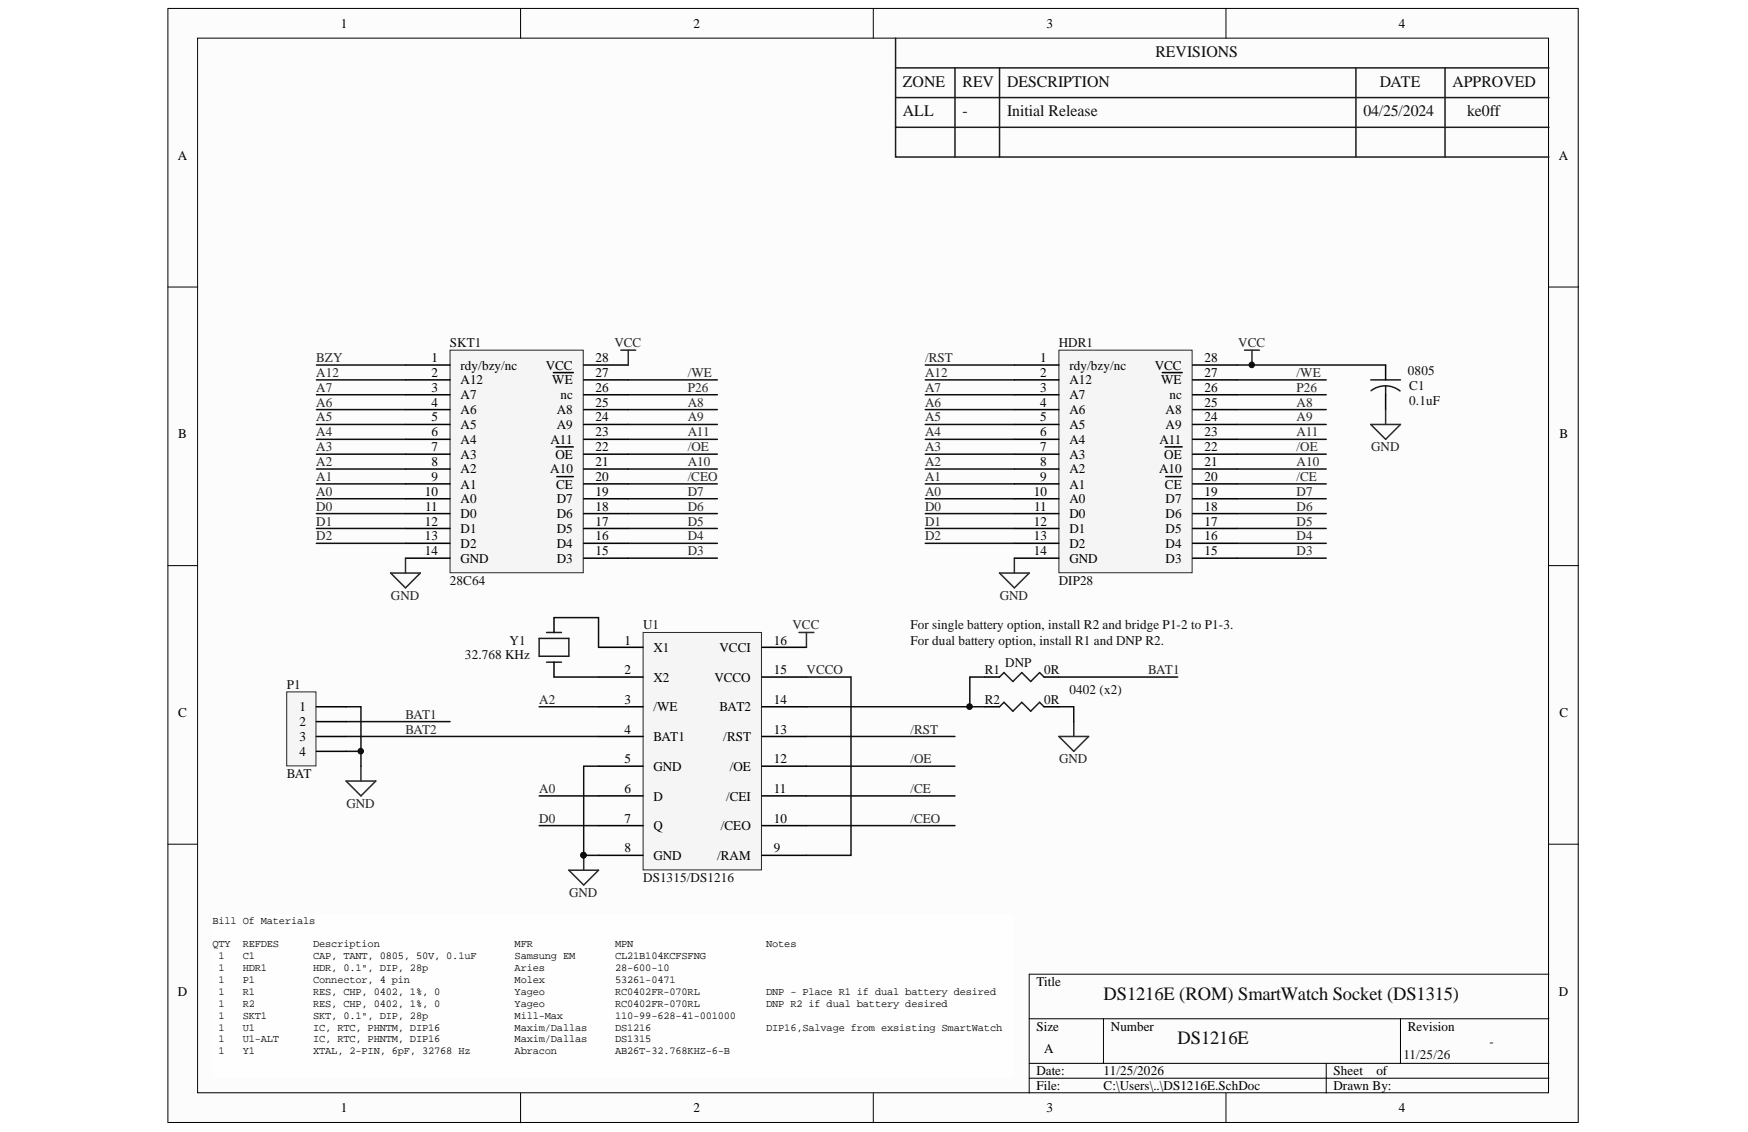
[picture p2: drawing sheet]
<svg xmlns="http://www.w3.org/2000/svg" width="431mm" height="279mm" viewBox="0 0 431 279" stroke-linecap="round" stroke-linejoin="round" font-family="sans-serif">
<g fill="#fcfcfc" stroke="#000" stroke-width=".25">
<path d="M41.4 2.1h348.1v275h-348.1z"/>
<path d="M48.8 9.4h333.4v260.3h-333.4z"/>
</g>
<g fill="none" stroke="#000" stroke-width=".25">
<path d="M128.5 2.1v7.3M215.5 2.1v7.3M302.6 2.1v7.3M41.4 70.8h7.4M382.3 70.8h7.4M41.4 139.6h7.4M382.3 139.6h7.4M41.4 208.4h7.4M382.3 208.4h7.4M254 251.5h128.3M272.4 251.5v11M345.7 251.5v11"/>
<path d="M382.3 240.5h-128.3v29.3M128.5 269.8v7.3M215.5 269.8v7.3M254 262.5h128.3M254 266.1h128.3M302.6 269.8v7.3M327.3 262.5v7.3"/>
</g>
<path d="M307.2 86.4h3.6M309 86.4v3.7M338.3 104.8h7.4l-3.7 3.6zM342 101.1v3.7M250.4 137.8v3.6M246.7 141.4h7.3l-3.6 3.7z" fill="none" stroke="#262626" stroke-width=".37"/>
<circle cx="309" cy="90.1" r=".69" fill="#0e0e0e" stroke="#0e0e0e" stroke-width=".25"/>
<path d="M338.3 93.8h7.4M342 95.2l1.9 .4 1.7 .9M342 95.2l-1.9 .3-1.7 .9M342 95.2v2.2" fill="none" stroke="#1c1c1c" stroke-width=".37"/>
<path d="M342 90.1v3.7M342 97.4v3.7" fill="none" stroke="#000" stroke-width=".37"/>
<path d="M158.7 156.1h29.2v58.6h-29.2z" fill="#f5f5f5" stroke="#262626" stroke-width=".25"/>
<g fill="none" stroke="#000" stroke-width=".37">
<path d="M147.7 159.8h11M188.1 159.8h11M147.7 167.1h11M147.7 174.4h11M188.1 167.1h11M188.1 174.4h11M147.7 196.4h11M147.7 189.1h11M147.7 181.8h11M188.1 196.4h11M188.1 189.1h11M188.1 181.8h11"/>
<path d="M147.7 203.8h11M147.7 211.1h11M188.1 203.8h11M188.1 211.1h11"/>
</g>
<path d="M261.4 86.4h32.8v55h-32.8z" fill="#f5f5f5" stroke="#262626" stroke-width=".25"/>
<g fill="none" stroke="#000" stroke-width=".37">
<path d="M250.4 90.1h11M250.4 93.8h11M250.4 97.4h11M286.9 92h4.9M294.4 90.1h10.9M294.4 93.8h10.9M294.4 97.4h10.9M250.4 101.1h11M250.4 104.8h11M250.4 108.4h11M250.4 112.1h11M250.4 115.8h11"/>
<path d="M250.4 119.4h11M287.6 110.3h4.2M287.7 117.6h4.1M294.4 101.1h10.9M294.4 104.8h10.9M294.4 108.4h10.9M294.4 112.1h10.9M294.4 115.8h10.9M294.4 119.4h10.9M250.4 123.1h11M250.4 126.8h11M250.4 130.4h11"/>
<path d="M250.4 134.1h11M250.4 137.8h11M294.4 123.1h10.9M294.4 126.8h10.9M294.4 130.4h10.9M294.4 134.1h10.9M294.4 137.8h10.9"/>
</g>
<path d="M111.1 86.4h32.9v55h-32.9z" fill="#f5f5f5" stroke="#262626" stroke-width=".25"/>
<g fill="none" stroke="#000" stroke-width=".37">
<path d="M100.1 90.1h11M100.1 93.8h11M100.1 97.4h11M136.6 92h4.9M144.1 90.1h11M144.1 93.8h11M144.1 97.4h11M100.1 101.1h11M100.1 104.8h11M100.1 108.4h11M100.1 112.1h11M100.1 115.8h11"/>
<path d="M100.1 119.4h11M137.3 110.3h4.2M137.4 117.6h4.1M144.1 101.1h11M144.1 104.8h11M144.1 108.4h11M144.1 112.1h11M144.1 115.8h11M144.1 119.4h11M100.1 123.1h11M100.1 126.8h11M100.1 130.4h11"/>
<path d="M100.1 134.1h11M100.1 137.8h11M144.1 123.1h11M144.1 126.8h11M144.1 130.4h11M144.1 134.1h11M144.1 137.8h11M136.7 152.4v3.7M136.7 163.4v3.7M243 167.1h3.7M243 174.4h3.7M257.7 167.1h3.7"/>
<path d="M257.7 174.4h3.7"/>
</g>
<path d="M153.2 86.4h3.7M155.1 86.4v3.7M100.1 137.8v3.6M96.4 141.4h7.4l-3.7 3.7zM197.2 156.1h3.7M199.1 156.1v3.7M265 178.1v3.7M85.4 192.8h7.4l-3.7 3.6zM89.1 189.1v3.7M261.4 181.8h7.3l-3.7 3.6zM140.4 214.8h7.3l-3.6 3.6zM144.1 211.1v3.7" fill="none" stroke="#262626" stroke-width=".37"/>
<g fill="#0e0e0e" stroke="#0e0e0e" stroke-width=".25">
<circle cx="144" cy="211.1" r=".69"/>
<circle cx="239.3" cy="174.4" r=".7"/>
<circle cx="89" cy="185.4" r=".69"/>
</g>
<g fill="none" stroke="#0e0e0e" stroke-width=".37">
<path d="M78.1 90.1h22M78.1 93.8h22M78.1 97.4h22M155.1 93.8h22M155.1 97.4h22M228.4 90.1h22M228.4 93.8h22M228.4 97.4h22M305.3 93.8h22M305.3 97.4h22M78.1 101.1h22M78.1 104.8h22"/>
<path d="M78.1 108.4h22M78.1 112.1h22M78.1 115.8h22M78.1 119.4h22M155.1 101.1h22M155.1 104.8h22M155.1 108.4h22M155.1 112.1h22M155.1 115.8h22M155.1 119.4h22M228.4 101.1h22M228.4 104.8h22"/>
<path d="M228.4 108.4h22M228.4 112.1h22M228.4 115.8h22M228.4 119.4h22M305.3 101.1h22M305.3 104.8h22M305.3 108.4h22M305.3 112.1h22M305.3 115.8h22M305.3 119.4h22M78.1 123.1h22M78.1 126.8h22"/>
<path d="M78.1 130.4h22M78.1 134.1h22M155.1 123.1h22M155.1 126.8h22M155.1 130.4h22M155.1 134.1h22M155.1 137.8h22M228.4 123.1h22M228.4 126.8h22M228.4 130.4h22M228.4 134.1h22M305.3 123.1h22"/>
<path d="M305.3 126.8h22M305.3 130.4h22M305.3 134.1h22M305.3 137.8h22M136.7 152.4h11v7.4M85.4 174.4h3.7v14.7M85.4 178.1h25.7M133.1 174.4h14.6M136.7 167.1h11M199.1 167.1h10.9v44h-10.9M199.1 174.4h43.9M243 167.1h-3.6v7.3"/>
<path d="M261.4 174.4h3.6v3.7M261.4 167.1h29.3M85.4 181.8h62.3M85.4 185.4h3.7M133.1 196.4h14.6M147.7 189.1h-3.6v22h3.6M199.1 196.4h36.6M199.1 189.1h36.6M199.1 181.8h36.6M133.1 203.8h14.6M199.1 203.8h36.6"/>
</g>
<path d="M133.1 157.6h7.3v4.4h-7.3zM134.9 156.1h3.7M134.9 163.4h3.7M246.7 167.1l1.1-1.1 2.2 2.2 2.2-2.2 2.2 2.2 2.2-2.2 1.1 1.1M246.7 174.4l1.1-1.1 2.2 2.2 2.2-2.2 2.2 2.2 2.2-2.2 1.1 1.1" fill="none" stroke="#1c1c1c" stroke-width=".37"/>
<path d="M70.8 170.8h7.2v18.2h-7.2z" fill="#f5f5f5" stroke="#262626" stroke-width=".25"/>
<path d="M78.1 174.4h7.3M78.1 178.1h7.3M78.1 181.8h7.3M78.1 185.4h7.3" fill="none" stroke="#000" stroke-width=".37"/>
<path d="M52.4 225.8h197.9v40.3h-197.9z" fill="#fefefe" stroke="#fefefe" stroke-width=".25"/>
<path d="M305.3 90.1h36.7" fill="none" stroke="#0e0e0e" stroke-width=".37"/>
<path d="M221 9.4v22h161.3M221 16.8h161.3M235.7 16.8v22M246.7 16.8v22M334.7 16.8v22M356.7 16.8v22M221 31.4v7.4h161.3M221 24.1h161.3" fill="none" stroke="#1c1c1c" stroke-width=".37"/>
<g font-size="4.7" fill="#0e0e0e">
<text x="272.4" y="246.7">DS1216E (ROM) SmartWatch Socket (DS1315)</text>
<text x="290.7" y="257.7">DS1216E</text>
</g>
<g font-size="4" fill="#0e0e0e">
<text x="285.2" y="14.1">REVISIONS</text>
<text x="222.8" y="21.4">ZONE</text>
<text x="237.6" y="21.4">REV</text>
<text x="248.6" y="21.4">DESCRIPTION</text>
<text x="340.6" y="21.4">DATE</text>
<text x="358.5" y="21.4">APPROVED</text>
<text x="222.8" y="28.7">ALL</text>
<text x="237.6" y="28.7">-</text>
<text x="248.6" y="28.7">Initial Release</text>
<text x="336.5" y="28.7">04/25/2024</text>
<text x="362.1" y="28.7">ke0ff</text>
</g>
<g font-size="3.3">
<text x="84.1" y="6.9">1</text>
<text x="171.2" y="6.9">2</text>
<text x="258.3" y="6.9">3</text>
<text x="345.3" y="6.9">4</text>
<text x="43.9" y="39.4">A</text>
<text x="384.8" y="39.4">A</text>
<text x="106.5" y="89.4">1</text>
<text x="147" y="89.4">28</text>
<text x="256.8" y="89.4">1</text>
<text x="297.3" y="89.4">28</text>
<text x="106.5" y="93">2</text>
<text x="113.7" y="91.2">rdy/bzy/nc</text>
<text x="113.7" y="94.9">A12</text>
<text x="134.7" y="91.2">VCC</text>
<text x="136.3" y="94.9">WE</text>
<text x="147" y="93">27</text>
<text x="256.8" y="93">2</text>
<text x="263.9" y="91.2">rdy/bzy/nc</text>
<text x="263.9" y="94.9">A12</text>
<text x="285" y="91.2">VCC</text>
<text x="286.6" y="94.9">WE</text>
<text x="297.3" y="93">27</text>
<text x="106.5" y="96.7">3</text>
<text x="106.5" y="100.4">4</text>
<text x="113.7" y="98.5">A7</text>
<text x="138.4" y="98.5">nc</text>
<text x="147" y="100.4">25</text>
<text x="147" y="96.7">26</text>
<text x="256.8" y="96.7">3</text>
<text x="256.8" y="100.4">4</text>
<text x="263.9" y="98.5">A7</text>
<text x="288.6" y="98.5">nc</text>
<text x="297.3" y="100.4">25</text>
<text x="297.3" y="96.7">26</text>
<text x="106.5" y="104">5</text>
<text x="106.5" y="107.7">6</text>
<text x="113.7" y="102.2">A6</text>
<text x="113.7" y="105.9">A5</text>
<text x="137.4" y="105.9">A9</text>
<text x="137.4" y="102.2">A8</text>
<text x="147" y="107.7">23</text>
<text x="147" y="104">24</text>
<text x="256.8" y="104">5</text>
<text x="256.8" y="107.7">6</text>
<text x="263.9" y="102.2">A6</text>
<text x="263.9" y="105.9">A5</text>
<text x="287.7" y="105.9">A9</text>
<text x="287.7" y="102.2">A8</text>
<text x="297.3" y="107.7">23</text>
<text x="297.3" y="104">24</text>
<text x="44" y="108.2">B</text>
<text x="106.5" y="111.4">7</text>
<text x="113.7" y="109.6">A4</text>
<text x="113.7" y="113.2">A3</text>
<text x="135.9" y="109.6">A11</text>
<text x="137.1" y="113.2">OE</text>
<text x="147" y="111.4">22</text>
<text x="256.8" y="111.4">7</text>
<text x="263.9" y="109.6">A4</text>
<text x="263.9" y="113.2">A3</text>
<text x="286.2" y="109.6">A11</text>
<text x="287.4" y="113.2">OE</text>
<text x="297.3" y="111.4">22</text>
<text x="384.9" y="108.2">B</text>
<text x="106.5" y="115.1">8</text>
<text x="106.5" y="118.7">9</text>
<text x="113.7" y="116.9">A2</text>
<text x="135.8" y="116.9">A10</text>
<text x="147" y="118.7">20</text>
<text x="147" y="115.1">21</text>
<text x="256.8" y="115.1">8</text>
<text x="256.8" y="118.7">9</text>
<text x="263.9" y="116.9">A2</text>
<text x="286.1" y="116.9">A10</text>
<text x="297.3" y="118.7">20</text>
<text x="297.3" y="115.1">21</text>
<text x="104.9" y="122.4">10</text>
<text x="113.7" y="120.6">A1</text>
<text x="113.7" y="124.2">A0</text>
<text x="137.3" y="120.6">CE</text>
<text x="137.4" y="124.2">D7</text>
<text x="147" y="122.4">19</text>
<text x="255.1" y="122.4">10</text>
<text x="263.9" y="120.6">A1</text>
<text x="263.9" y="124.2">A0</text>
<text x="287.5" y="120.6">CE</text>
<text x="287.7" y="124.2">D7</text>
<text x="297.3" y="122.4">19</text>
<text x="104.9" y="129.7">12</text>
<text x="105" y="126.1">11</text>
<text x="113.7" y="127.9">D0</text>
<text x="113.7" y="131.6">D1</text>
<text x="137.4" y="131.6">D5</text>
<text x="137.4" y="127.9">D6</text>
<text x="147" y="129.7">17</text>
<text x="147" y="126.1">18</text>
<text x="255.1" y="129.7">12</text>
<text x="255.2" y="126.1">11</text>
<text x="263.9" y="127.9">D0</text>
<text x="263.9" y="131.6">D1</text>
<text x="287.7" y="131.6">D5</text>
<text x="287.7" y="127.9">D6</text>
<text x="297.3" y="129.7">17</text>
<text x="297.3" y="126.1">18</text>
<text x="104.9" y="133.4">13</text>
<text x="104.9" y="137.1">14</text>
<text x="113.7" y="135.2">D2</text>
<text x="137.4" y="135.2">D4</text>
<text x="147" y="137.1">15</text>
<text x="147" y="133.4">16</text>
<text x="255.1" y="133.4">13</text>
<text x="255.1" y="137.1">14</text>
<text x="263.9" y="135.2">D2</text>
<text x="287.7" y="135.2">D4</text>
<text x="297.3" y="137.1">15</text>
<text x="297.3" y="133.4">16</text>
<text x="113.7" y="138.9">GND</text>
<text x="137.4" y="138.9">D3</text>
<text x="263.9" y="138.9">GND</text>
<text x="287.7" y="138.9">D3</text>
<text x="154.2" y="159.1">1</text>
<text x="161.3" y="160.9">X1</text>
<text x="177.6" y="160.9">VCCI</text>
<text x="191" y="159.1">16</text>
<text x="154.2" y="166.4">2</text>
<text x="191" y="166.4">15</text>
<text x="154.2" y="173.7">3</text>
<text x="161.3" y="168.2">X2</text>
<text x="176.3" y="168.2">VCCO</text>
<text x="191" y="173.7">14</text>
<text x="44" y="176.9">C</text>
<text x="73.9" y="175.6">1</text>
<text x="73.9" y="179.2">2</text>
<text x="161.3" y="175.6">/WE</text>
<text x="177.6" y="175.6">BAT2</text>
<text x="384.9" y="176.9">C</text>
<text x="73.9" y="182.9">3</text>
<text x="154.2" y="181.1">4</text>
<text x="161.3" y="182.9">BAT1</text>
<text x="178.5" y="182.9">/RST</text>
<text x="191" y="181.1">13</text>
<text x="73.9" y="186.6">4</text>
<text x="154.2" y="188.4">5</text>
<text x="161.3" y="190.2">GND</text>
<text x="180.1" y="190.2">/OE</text>
<text x="191" y="188.4">12</text>
<text x="154.2" y="195.7">6</text>
<text x="161.3" y="197.6">D</text>
<text x="179.2" y="197.6">/CEI</text>
<text x="191" y="195.7">11</text>
<text x="154.2" y="203.1">7</text>
<text x="191" y="203.1">10</text>
<text x="161.3" y="204.9">Q</text>
<text x="177.9" y="204.9">/CEO</text>
<text x="154.2" y="210.4">8</text>
<text x="161.3" y="212.2">GND</text>
<text x="177" y="212.2">/RAM</text>
<text x="191" y="210.4">9</text>
<text x="43.9" y="245.7">D</text>
<text x="255.8" y="243.4">Title</text>
<text x="384.8" y="245.7">D</text>
<text x="255.8" y="254.4">Size</text>
<text x="274.2" y="254.4">Number</text>
<text x="347.5" y="254.4">Revision</text>
<text x="257.7" y="259.9">A</text>
<text x="255.8" y="265.4">Date:</text>
<text x="255.8" y="269.1">File:</text>
<text x="272.4" y="265.4">11/25/2026</text>
<text x="272.4" y="269.1">C:\Users\..\DS1216E.SchDoc</text>
<text x="329.1" y="265.4">Sheet</text>
<text x="329.1" y="269.1">Drawn By:</text>
<text x="339.7" y="265.4">of</text>
<text x="84.1" y="274.6">1</text>
<text x="171.2" y="274.6">2</text>
<text x="258.3" y="274.6">3</text>
<text x="345.3" y="274.6">4</text>
</g>
<g font-size="3.3" fill="#262626">
<text x="78.1" y="89.4">BZY</text>
<text x="151.6" y="85.7">VCC</text>
<text x="228.3" y="89.4">/RST</text>
<text x="305.6" y="85.7">VCC</text>
<text x="78.1" y="93">A12</text>
<text x="169.7" y="93">/WE</text>
<text x="228.3" y="93">A12</text>
<text x="320" y="93">/WE</text>
<text x="78.1" y="96.7">A7</text>
<text x="78.1" y="100.4">A6</text>
<text x="169.7" y="96.7">P26</text>
<text x="169.7" y="100.4">A8</text>
<text x="228.3" y="96.7">A7</text>
<text x="228.3" y="100.4">A6</text>
<text x="320" y="96.7">P26</text>
<text x="320" y="100.4">A8</text>
<text x="78.1" y="104">A5</text>
<text x="78.1" y="107.7">A4</text>
<text x="169.7" y="104">A9</text>
<text x="169.7" y="107.7">A11</text>
<text x="228.3" y="104">A5</text>
<text x="228.3" y="107.7">A4</text>
<text x="320" y="104">A9</text>
<text x="320" y="107.7">A11</text>
<text x="78.1" y="111.4">A3</text>
<text x="169.7" y="111.4">/OE</text>
<text x="228.3" y="111.4">A3</text>
<text x="320" y="111.4">/OE</text>
<text x="338.5" y="111.4">GND</text>
<text x="78.1" y="115.1">A2</text>
<text x="78.1" y="118.7">A1</text>
<text x="169.7" y="115.1">A10</text>
<text x="169.7" y="118.7">/CEO</text>
<text x="228.3" y="115.1">A2</text>
<text x="228.3" y="118.7">A1</text>
<text x="320" y="115.1">A10</text>
<text x="320" y="118.7">/CE</text>
<text x="78.1" y="122.4">A0</text>
<text x="169.7" y="122.4">D7</text>
<text x="228.3" y="122.4">A0</text>
<text x="320" y="122.4">D7</text>
<text x="78.1" y="126.1">D0</text>
<text x="78.1" y="129.7">D1</text>
<text x="169.7" y="126.1">D6</text>
<text x="169.7" y="129.7">D5</text>
<text x="228.3" y="126.1">D0</text>
<text x="228.3" y="129.7">D1</text>
<text x="320" y="126.1">D6</text>
<text x="320" y="129.7">D5</text>
<text x="78.1" y="133.4">D2</text>
<text x="169.7" y="133.4">D4</text>
<text x="169.7" y="137.1">D3</text>
<text x="228.3" y="133.4">D2</text>
<text x="320" y="133.4">D4</text>
<text x="320" y="137.1">D3</text>
<text x="96.5" y="148.1">GND</text>
<text x="246.8" y="148.1">GND</text>
<text x="195.6" y="155.4">VCC</text>
<text x="199.1" y="166.4">VCCO</text>
<text x="283.4" y="166.4">BAT1</text>
<text x="133.1" y="173.7">A2</text>
<text x="100" y="177.4">BAT1</text>
<text x="100" y="181.1">BAT2</text>
<text x="224.7" y="181.1">/RST</text>
<text x="224.7" y="188.4">/OE</text>
<text x="261.4" y="188.4">GND</text>
<text x="133.1" y="195.7">A0</text>
<text x="224.7" y="195.7">/CE</text>
<text x="85.5" y="199.4">GND</text>
<text x="133.1" y="203.1">D0</text>
<text x="224.7" y="203.1">/CEO</text>
<text x="140.5" y="221.4">GND</text>
</g>
<g font-size="3.3" fill="#0e0e0e">
<text x="111" y="85.7">SKT1</text>
<text x="261.3" y="85.7">HDR1</text>
<text x="347.5" y="92.7">0805</text>
<text x="347.8" y="96.3">C1</text>
<text x="347.8" y="100">0.1uF</text>
<text x="111" y="144.4">28C64</text>
<text x="261.3" y="144.4">DIP28</text>
<text x="158.7" y="155.4">U1</text>
<text x="224.7" y="155.4">For single battery option, install R2 and bridge P1-2 to P1-3.</text>
<text x="125.8" y="159.1">Y1</text>
<text x="224.7" y="159.1">For dual battery option, install R1 and DNP R2.</text>
<text x="114.8" y="162.7">32.768 KHz</text>
<text x="243.1" y="166.4">R1</text>
<text x="248.1" y="164.6">DNP</text>
<text x="257.7" y="166.4">0R</text>
<text x="70.8" y="170.1">P1</text>
<text x="243.1" y="173.7">R2</text>
<text x="257.7" y="173.7">0R</text>
<text x="263.9" y="171.2">0402 (x2)</text>
<text x="70.8" y="192.1">BAT</text>
<text x="158.7" y="217.7">DS1315/DS1216</text>
<text x="346.4" y="261.4">11/25/26</text>
<text x="367.6" y="258.1">-</text>
</g>
<g font-size="2.6">
<text x="52.4" y="228">Bill Of Materials</text>
<text x="52.4" y="233.8">QTY</text>
<text x="59.9" y="233.8">REFDES</text>
<text x="77.3" y="233.8">Description</text>
<text x="127" y="233.8">MFR</text>
<text x="151.8" y="233.8">MPN</text>
<text x="189.1" y="233.8">Notes</text>
<text x="53.9" y="236.8">1</text>
<text x="53.9" y="239.6">1</text>
<text x="59.9" y="236.8">C1</text>
<text x="59.9" y="239.6">HDR1</text>
<text x="77.3" y="236.8">CAP, TANT, 0805, 50V, 0.1uF</text>
<text x="77.3" y="239.6">HDR, 0.1&quot;, DIP, 28p</text>
<text x="127" y="236.8">Samsung EM</text>
<text x="127" y="239.6">Aries</text>
<text x="151.8" y="236.8">CL21B104KCFSFNG</text>
<text x="151.8" y="239.6">28-600-10</text>
<text x="53.9" y="242.6">1</text>
<text x="53.9" y="245.6">1</text>
<text x="59.9" y="242.6">P1</text>
<text x="59.9" y="245.6">R1</text>
<text x="77.3" y="242.6">Connector, 4 pin</text>
<text x="77.3" y="245.6">RES, CHP, 0402, 1%, 0</text>
<text x="127" y="242.6">Molex</text>
<text x="127" y="245.6">Yageo</text>
<text x="151.8" y="242.6">53261-0471</text>
<text x="151.8" y="245.6">RC0402FR-070RL</text>
<text x="189.1" y="245.6">DNP - Place R1 if dual battery desired</text>
<text x="53.9" y="248.4">1</text>
<text x="53.9" y="251.4">1</text>
<text x="59.9" y="248.4">R2</text>
<text x="59.9" y="251.4">SKT1</text>
<text x="77.3" y="248.4">RES, CHP, 0402, 1%, 0</text>
<text x="77.3" y="251.4">SKT, 0.1&quot;, DIP, 28p</text>
<text x="127" y="248.4">Yageo</text>
<text x="127" y="251.4">Mill-Max</text>
<text x="151.8" y="248.4">RC0402FR-070RL</text>
<text x="151.8" y="251.4">110-99-628-41-001000</text>
<text x="189.1" y="248.4">DNP R2 if dual battery desired</text>
<text x="53.9" y="254.4">1</text>
<text x="53.9" y="257.2">1</text>
<text x="59.9" y="254.4">U1</text>
<text x="59.9" y="257.2">U1-ALT</text>
<text x="77.3" y="254.4">IC, RTC, PHNTM, DIP16</text>
<text x="77.3" y="257.2">IC, RTC, PHNTM, DIP16</text>
<text x="127" y="254.4">Maxim/Dallas</text>
<text x="127" y="257.2">Maxim/Dallas</text>
<text x="151.8" y="254.4">DS1216</text>
<text x="151.8" y="257.2">DS1315</text>
<text x="189.1" y="254.4">DIP16,Salvage from exsisting SmartWatch</text>
<text x="53.9" y="260.2">1</text>
<text x="59.9" y="260.2">Y1</text>
<text x="77.3" y="260.2">XTAL, 2-PIN, 6pF, 32768 Hz</text>
<text x="127" y="260.2">Abracon</text>
<text x="151.8" y="260.2">AB26T-32.768KHZ-6-B</text>
</g>
</svg>
